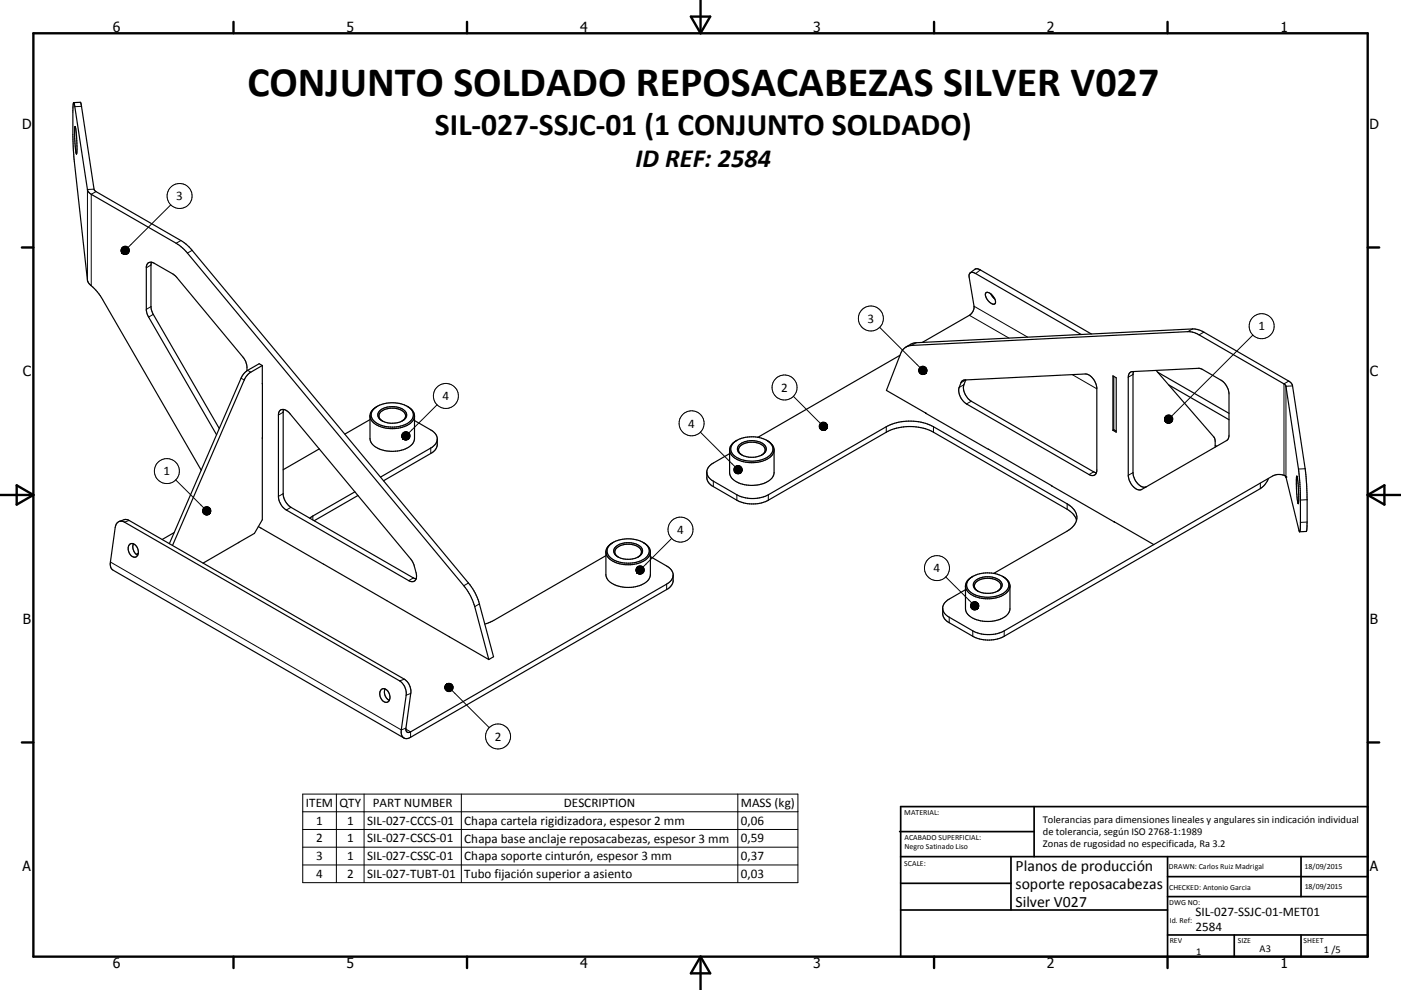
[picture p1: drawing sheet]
<svg xmlns="http://www.w3.org/2000/svg" width="420mm" height="297mm" viewBox="0 0 420 297" stroke-linecap="round" stroke-linejoin="round" font-family="sans-serif">
<g fill="none" stroke="#000" stroke-width=".36">
<path d="M22 30.8l-.2 2.3v7.7l.4 6.6 4 36.7 .4 .9 .8 .7a15.4 15.4 0 0 1 3.4 4.2l29.5 51.2M22.1 30.8h-.1M22.1 30.8h.1M22.1 30.8l2-.1 .2 .4 4.1 26.1 26.3 15.3 2 1.6 83.7 100.8a16.2 16.2 0 0 1 3.3 6.3l4.3 15.8-1.5 .9M22.1 30.8l4.1 26 .4 .8 .8 .7 25.4 14.7 3 2.4 83.2 100.3a17.1 17.1 0 0 1 3.3 6.3l4.2 15.9M22.5 38l.4 2.7 .1 5.5-.5-3.2zM23 46.2h-.1M45.4 78.7l-.1 13.3 .4 1.9 20 34.7M290.9 81.9l1.5-1.2 1.2 .1 33.6 19.4M295.6 87.8a2.31 2.31 0 0 1 2.5 1.7 .96 .96 0 0 1 .5 1 .96 .96 0 0 1-.8 .8 3.3 3.3 0 0 1-2.3-3.3zM297 88.1l1.2 1.6M74 111.2a5.5 5.5 0 0 0-1.2-4.1l-20.1-24.2-.8-.7-5.7-3.2a1.41 1.41 0 0 0-1.5-.3 1.41 1.41 0 0 0-.8 1.3v13.2l.3 1.1 20.7 36.1"/>
<path d="M78.6 115.1h.1M78.6 109.7l-3.7 2.1-1.5 1.8-21.7 50.1M78.6 109.7l-.9-.6-3.5 2a5.2 5.2 0 0 0-1.9 2.4l-21.5 49.6M78.6 109.7l.1 5.4M78.7 115.1l-.1 16.4M269.8 106.6l-42.6 24.6M271.6 104.1l-.9 .8-.5 .8-4.4 11.4 30.6 17.7M271.6 104.1l1.8-1 1.3-.3 82.8-4.1 1.4 .1 1.5 .6 26 14.9 1.1 1.2 3.8 25.1 .4 4.6 .1 14-.2 .2-2 .1M271.6 104.1l1.7-.5 82.8-4.1 1.9 .3 26.9 15.4 .6 .5 4 27.3 .4 5.9v8.8l-.3 1.8-4.2-16.7a4.2 4.2 0 0 0-3.9 0l-35.6 20.6M288.4 114.4l.8-.4 36.2-1.8a4.4 4.4 0 0 1 3.4 4v25.2a1.41 1.41 0 0 1-.8 1.2 1.41 1.41 0 0 1-1.5-.2l-36.7-21.2a4.8 4.8 0 0 1-2.2-4.9zM289.5 114h.1M289.5 114l-.5 1.4a4.8 4.8 0 0 0 2.2 5l37.5 21.5"/>
<path d="M324.2 100.4l-31.7-18.3a1.12 1.12 0 0 0-1.4-.3 1.12 1.12 0 0 0-.5 1.3l1.4 8.8a3 3 0 0 1-1.4 2.7l-14.1 8.1M333.7 112.8l1 .5v16.4l-1-.6zM333.9 112.9v16M338.8 111.8l.7-.3 20.1-1 6.5 3.6a5.3 5.3 0 0 1 2.4 4v12.5l-.2 1-.3 .4-25.7 14.8a3.3 3.3 0 0 1-3.7-2.6l-.3-1.6v-29.4l.2-1zM339.8 111.5l-.1 30.3a4.5 4.5 0 0 0 3.5 4.4l.5-.2M346.6 111.1l17.3 20 .4 1v2M347.1 111.7l21.4 12.3M350.4 115.5l18.1 10.4M78.7 131.4l-.1 24.5-2.3 4.1-4.8 2.8M84 123.1a2.12 2.12 0 0 1 3 1l36.1 43.6 1 1.7 .7 2.4a1.83 1.83 0 0 1-1.1 2.7l-1.2-.3-36.7-21.2a5.3 5.3 0 0 1-2.3-4.1v-24.4zM85 122.8l-.1 25.7a5.5 5.5 0 0 0 2.3 3.7l37.6 21.5M95.7 134.7l-10.8 6.2"/>
<path d="M110.9 125.9l-7.5 4.3M112.9 122l-.4 .3M112.9 122a2.9 2.9 0 0 0-2 2.8 2.9 2.9 0 0 0 2.1 2.8 9.7 9.7 0 0 0 10.6-1.2l.7-1.4M112.9 122a9.2 9.2 0 0 1 10.4 .8 2.65 2.65 0 0 1-1.2 4.3 9.2 9.2 0 0 1-10.3-1.1 2.42 2.42 0 0 1 .4-3.4M113.1 121.9l-.2 .1M120.8 126.1a5.9 5.9 0 0 1-7.4-.9 2.12 2.12 0 0 1 2-2.8 5.5 5.5 0 0 1 6.4 1.5 1.92 1.92 0 0 1-1.3 2.4M120.9 126.1a1.7 1.7 0 0 0 .7-1.7 1.7 1.7 0 0 0-1.3-1.4 5.6 5.6 0 0 0-6.4 1 1.64 1.64 0 0 0 .8 2.3M122.1 121.9a3.6 3.6 0 0 1 2.2 2.7v7a4.7 4.7 0 0 1-4.5 3.6 8.9 8.9 0 0 1-8.4-2.2l-.5-1.4v-6.9M124.3 126.2l4.8 2.8a3.3 3.3 0 0 1 2 2.5v1.8a3.3 3.3 0 0 1-2 2.7l-14.1 8.2M131.1 131.9a3.4 3.4 0 0 1-2 2.5l-15 8.7M218.7 136.1l-4.8 2.8a3.4 3.4 0 0 0-2 2.6v1.8a3.3 3.3 0 0 0 2 2.7l7 4.1a10.5 10.5 0 0 0 9.4 0l35.4-20.4a15.5 15.5 0 0 1 14.2 0l40 23.1a5.7 5.7 0 0 1 2.9 3.3M218.7 135v6.8a4.4 4.4 0 0 0 3.9 3.5 9 9 0 0 0 9-2.1l.5-1.4v-6.8"/>
<path d="M219.8 132.9a9 9 0 0 1 11.4 .3 2.57 2.57 0 0 1-1.1 4 9.3 9.3 0 0 1-10.3-.8 2.37 2.37 0 0 1 0-3.5zM220.9 132.1a2.94 2.94 0 0 0-2.2 2.8 2.94 2.94 0 0 0 2.1 2.9 9.8 9.8 0 0 0 10.6-1.2 2.77 2.77 0 0 0-1.3-4.4l-.2-.1M221.7 133.4a6 6 0 0 1 7.8 .5 2.05 2.05 0 0 1-1.7 2.9 5.7 5.7 0 0 1-6.6-1.4v-1.2zM222.5 136.5a1.73 1.73 0 0 1-1.1-1.7 1.73 1.73 0 0 1 1.3-1.5 5.6 5.6 0 0 1 6.5 .9 1.64 1.64 0 0 1-.9 2.3M277.5 123.9v.1M277.6 124h.1M296.4 134.8l18.9 11M296.4 134.8h.1M333.9 128.9l.8 .4M333.9 128.9l-.2 .2M35.7 156.4l1.9-.6 1.1 .3 82.5 47.7a4.5 4.5 0 0 1 2 3.9l-1.5 10.8a.91 .91 0 0 0 .2 1.1 .91 .91 0 0 0 1.2 0l76.8-44.4a3.4 3.4 0 0 0 1.9-2.5M35.8 156.4l-.7 .5-.5 .9-1.5 10.8a2.28 2.28 0 0 0 .8 2.5l87.2 50.3"/>
<path d="M35.8 156.4h.9l.6 .2 82.5 47.7a4.6 4.6 0 0 1 2 4.3l-1.5 10.4a1.82 1.82 0 0 0 .3 1.9 1.82 1.82 0 0 0 1.8 .6l77.5-44.6a3.5 3.5 0 0 0 1.9-2.8 3.7 3.7 0 0 0-.3-2.8l-1.2-1.2-5.3-3.1M52.2 159.8l-3.6 2.1M77.4 158l.8 .4M78.2 158.4l18.8 10.9M106.4 147.6l-13.5 7.9M107.3 148.6l-13.1 7.6M211.9 141.8a3.4 3.4 0 0 0 2 2.6l7 4a10.4 10.4 0 0 0 9.4 0l35.4-20.4a15.7 15.7 0 0 1 14.2 0l40 23.2a4.3 4.3 0 0 1 2.4 6l-1 1.1-1.4 1-22 12.7M315.2 145.7l18.9 10.9M315.3 145.7h-.1M334.1 156.5l11.8 6.9M334.1 156.5v.1M334.1 156.6h.1"/>
<path d="M380.3 143.5a6.4 6.4 0 0 1-2.4 3.1l-76.8 44.3a10.2 10.2 0 0 1-9.5 0l-7-4.1a3.3 3.3 0 0 1-2-2.7v-1.8a3.4 3.4 0 0 1 2-2.6l4.9-2.8M388.8 142.9v5l.4 3.2M388.8 142.9l.4 2.6v5.6M388.8 142.9h.1M389.2 151.1h.1M40 163.2a2.79 2.79 0 0 0 1.3 3.4M41.5 166a2.29 2.29 0 0 0-2.4-2.8 2.31 2.31 0 0 0-.5 2.5 2.31 2.31 0 0 0 2.2 1.4l.5-.5M41.5 166l-.2 .6M41.5 166l-.6 .3M71.5 162.8h.1M71.6 162.7h.1M71.6 162.7l-10.7 6.2"/>
<path d="M97 169.2l19 11M181.7 166.7l-33.7 19.4-2.6 1.1M181.7 165.6v6.8a4.4 4.4 0 0 0 3.8 3.5 9.1 9.1 0 0 0 9-2.1l.5-1.4v-6.8M182.9 163.4a9.1 9.1 0 0 1 11.1 .3 2.77 2.77 0 0 1-1.7 4.4 9 9 0 0 1-9.8-1.3 2.41 2.41 0 0 1 .4-3.4zM183.8 162.7l-.2 .2M185.1 166.9a1.71 1.71 0 0 1-.7-1.7 1.71 1.71 0 0 1 1.2-1.3 5.3 5.3 0 0 1 6.6 1.2v1.1l-.6 .7M185.3 167.1a6.9 6.9 0 0 0 6 0M185.4 167.1a1.93 1.93 0 0 1-1.4-1.9 1.93 1.93 0 0 1 1.5-1.8 5.8 5.8 0 0 1 7 1.3 1.91 1.91 0 0 1-1.2 2.4M192.8 162.7a2.86 2.86 0 0 1 1.2 4.8 9.4 9.4 0 0 1-11.7-.3 2.74 2.74 0 0 1 1.3-4.3M291.6 172.9a3.7 3.7 0 0 0-2.1 2.8v6.9a4.4 4.4 0 0 0 3.8 3.5 9 9 0 0 0 9-2.1l.5-1.4v-6.8M291.6 172.9a9.2 9.2 0 0 1 10.6 1.4 2.78 2.78 0 0 1-1.5 4.3 9.5 9.5 0 0 1-10.6-1.2l-.6-1.4M291.6 172.9a2.71 2.71 0 0 0-1.8 2.5 2.71 2.71 0 0 0 1.7 2.6 9.2 9.2 0 0 0 10.3-.9 2.55 2.55 0 0 0-.9-4"/>
<path d="M292.6 174.1a6.1 6.1 0 0 1 7.5 .5 1.89 1.89 0 0 1-1.3 2.9 5.9 5.9 0 0 1-6.7-1.1 1.64 1.64 0 0 1 .5-2.3zM293.2 177.4a1.73 1.73 0 0 1-1.1-1.8 1.73 1.73 0 0 1 1.3-1.5 5.7 5.7 0 0 1 6.5 .9 1.64 1.64 0 0 1-.8 2.4M300.6 172.9l.2 .2M345.9 163.4l-44.8 25.9a10.5 10.5 0 0 1-9.5 0l-7-4.1a3.3 3.3 0 0 1-2-2.6M115.9 180.2l30.6 17.7M114.4 206.8a1.79 1.79 0 0 1 2.4 1.7 1.35 1.35 0 0 1-.1 1.7 1.35 1.35 0 0 1-1.7 .2 2.58 2.58 0 0 1-.6-3.6zM115.5 206.7a2.72 2.72 0 0 0 1.2 3.4"/>
</g>
<g fill="none" stroke="#000" stroke-width=".3">
<path d="M24.4 31.9l-2 .1M28.2 56.7l-2 .1v27.3M28.8 57.5l-1.4 .8v27.4M45.3 79.5l-1.4 .8M51.2 61.4l-12.8 12.8M54.2 72.2l-1.4 .8M57.6 75.1l-1.4 .8M45.3 92l-1.4 .8M46 94.3l-1.4 .8M263.7 98.2l12.1 12M290.6 94.6l11.9 6.8M292 91.9l16.1 9.3"/>
<path d="M293.9 81l-1.4 1.1M357.5 98.7l-1.4 .8M360.9 99.6l-1.4 .9M72.3 113.5l.9 .5M74.2 111.1l1 .6M237.9 118.9l8.1 8.1M274.7 102.8l-1.4 .8M289 115.4l-1.4 .9M289.5 114l-1.4 .8M321.4 112.4l7.4 4.2M339.7 112.3l-1.4 .9M375.6 100.5l-24.3 24.3"/>
<path d="M386.4 114.3l-1.5 .9v27.4M387.5 115.8l-2 .1v27.2M84.9 123.7l-1.4 .8M129.1 134.4v1.6M131 121.4l-8.4 8.5M210 129.6l10.4 10.4M265.7 128v1.7M279.9 128v1.7M291.2 120.4l-1.4 .8M364.3 133.6l.5 .3M38.7 156.1l-1.4 .5M52.7 144l8.4 8.4"/>
<path d="M84.9 148.1l-1.4 .8M87.2 152.2l-1.4 .8M93.8 154.8v1.2M213.9 144.4v1.6M220.9 148.4v1.7M230.3 148.4v1.7M319.9 151.2v1.6M327.9 141.6l-1.4 .8M339.7 141.8l-1.4 .8M377.9 144.9v1.7M391.3 140.6l-2 .1M391.9 156.6l-2 .1"/>
<path d="M391.9 149.9l-2 .1M33.1 168.6l87.2 50.4 1.4-.5M123.9 173.4l-1.4 .8M140.4 174.9l-1.4 .8M199.9 175.2v1.7M201.4 161.5l-8.6 8.6M283.5 173.1l7.8 7.8M143.7 181.2l-1.4 .8M284.6 185.2v1.6M291.6 189.3v1.6M301.1 189.3v1.6M121.2 203.8l-1.4 .5"/>
<path d="M121.7 218.8l1.4 .8v1.6M123.1 208l-1.3 .6M135.5 207.1l11.2 11.2M90.8 238.2h148.4v26.6h-148.4zM100.8 238.2v26.6M109.2 238.2v26.6M138.3 238.2v26.6M221.2 238.2v26.6M90.8 243.5h148.4M90.8 248.9h148.4M90.8 254.2h148.4M90.8 259.5h148.4"/>
<circle cx="53.8" cy="58.8" r="3.7"/>
<circle cx="261.1" cy="95.5" r="3.8"/>
<circle cx="378.3" cy="97.9" r="3.7"/>
<circle cx="133.7" cy="118.8" r="3.8"/>
<circle cx="235.2" cy="116.2" r="3.8"/>
<circle cx="207.3" cy="127" r="3.8"/>
<circle cx="50" cy="141.3" r="3.8"/>
<circle cx="204" cy="158.9" r="3.8"/>
<circle cx="280.9" cy="170.4" r="3.8"/>
<circle cx="149.3" cy="221" r="3.8"/>
</g>
<circle cx="385.5" cy="143.1" r=".18" fill="#000"/>
<g fill="none" stroke="#000" stroke-width=".71">
<path d="M10 10h400v277h-400zM70 6.6v3.4M140 6.6v3.4M207.1 5h5.8l-2.9 5zM210 0v10M280 6.6v3.4M350 6.6v3.4M6.6 74.2h3.4M410 74.2h3.5M0 148.5h10M5 145.6l5 2.9-5 2.9zM410 148.5h10.1"/>
<path d="M410 148.5l5.1-2.9v5.8zM6.6 222.7h3.4M410 222.7h3.5M70 287v3.4M140 287v3.4M210 287v10M210 287l2.9 5h-5.8zM280 287v3.4M350 287v3.4"/>
</g>
<g fill="none" stroke="#000" stroke-width=".51">
<path d="M269.7 249.5h40.3M270 242h140v45h-140zM270 257h140M303.1 257v16M310 242v15M350 257v30M390.1 257v12M270 265h33.1M270 273h80M350 269h60M350 263h60M350 280.5h60"/>
<path d="M370 280.5v6.5M390.1 280.5v6.5"/>
</g>
<g fill="#000" stroke="#000" stroke-width=".3">
<path d="M36.7 76l.4 .3zM36.7 76l.7 .4zM36.7 76l.9 .4zM36.7 76l1.2 .3zM36.7 76l1.5 .2zM36.7 76l1.7 .1-.2 .1zM36.7 76l1.9-.1-.2 .2zM36.7 76l2-.4-.1 .3zM36.7 76l2.1-.7-.1 .3zM36.7 76l2.1-.9v.2zM36.7 76l2-1.2 .1 .3zM36.7 76l2-1.4v.2z"/>
<path d="M36.7 76l1.8-1.7 .2 .3zM38.3 74.1l.2 .2-1.8 1.7zM38.1 74l.2 .1-1.6 1.9zM37.8 73.9l.3 .1-1.4 2zM37.6 73.9h.2l-1.1 2.1zM37.3 73.9h.3l-.9 2.1zM37 74l.3-.1-.6 2.1zM36.8 74.1l.2-.1-.3 2zM36.6 74.3l.2-.2-.1 1.9zM36.6 74.3l.1 1.7-.3-1.5zM36.4 74.5l.3 1.5zM36.3 74.8l.4 1.2z"/>
<path d="M36.3 75l.4 1zM36.3 75.3l.4 .7zM36.3 75.5l.4 .5zM36.5 75.8l.2 .2zM277.8 111.6l-.3 .4zM277.9 111.3l-.4 .7zM277.9 111l-.4 1zM277.8 110.7l-.3 1.3zM277.7 110.5l-.2 1.5zM277.6 110.3l.1 .2-.2 1.5zM277.4 110.1l.2 .2-.1 1.7zM277.2 110l.2 .1 .1 1.9z"/>
<path d="M276.9 109.9l.3 .1 .3 2zM276.6 109.9h.3l.6 2.1zM276.4 109.9h.2l.9 2.1zM276.1 110l.3-.1 1.1 2.1zM275.9 110.1l.2-.1 1.4 2zM275.7 110.3l.2-.2 1.6 1.9zM275.7 110.3l1.8 1.7-2-1.4zM275.5 110.6l2 1.4-2-1.2zM275.5 110.8l2 1.2-2.1-.9zM275.4 111.1l2.1 .9-2.1-.6zM275.4 111.4l2.1 .6-2-.4zM275.5 111.6l2 .4-1.9-.2z"/>
<path d="M275.6 111.8l1.9 .2h-1.7zM275.8 112h1.7l-1.5 .2zM276 112.2l1.5-.2-1.2 .3zM276.3 112.3l1.2-.3zM276.6 112.4l.9-.4zM276.8 112.3l.7-.3zM277.1 112.3l.4-.3zM277.3 112.2l.2-.2zM120.8 131.7l.5 .2zM120.8 131.7l.7 .3zM120.8 131.7l1 .3zM120.8 131.7l1.3 .3z"/>
<path d="M120.8 131.7l1.5 .2zM120.8 131.7h1.7l-.2 .2zM120.8 131.7l1.9-.2-.2 .2zM120.8 131.7l2-.4-.1 .2zM120.8 131.7l2.1-.7-.1 .3zM120.8 131.7l2.1-1v.3zM120.8 131.7l2.1-1.2v.2zM120.8 131.7l2-1.5 .1 .3zM120.8 131.7l1.9-1.7 .1 .2zM122.5 129.8l.2 .2-1.9 1.7zM122.3 129.6l.2 .2-1.7 1.9zM122 129.5l.3 .1-1.5 2.1z"/>
<path d="M121.7 129.5h.3l-1.2 2.2zM121.5 129.5h.2l-.9 2.2zM121.2 129.6l.3-.1-.7 2.2zM121 129.7l.2-.1-.4 2.1zM120.8 129.9l.2-.2-.2 2zM120.8 129.9v1.8l-.2-1.5zM120.6 130.2l.2 1.5zM120.5 130.4l.3 1.3zM120.5 130.7l.3 1zM120.5 130.9l.3 .8zM120.5 131.2l.3 .5zM120.6 131.5l.2 .2z"/>
<path d="M248 128.3l-.2 .5zM248.1 128.1l-.3 .7zM248.1 127.8l-.3 1zM248.1 127.5l-.3 1.3zM248 127.3l-.2 1.5zM247.8 127.1l.2 .2-.2 1.5zM247.6 126.9l.2 .2v1.7zM247.3 126.8l.3 .1 .2 1.9zM247.1 126.7l.2 .1 .5 2zM246.8 126.7h.3l.7 2.1zM246.6 126.7h.2l1 2.1zM246.3 126.8l.3-.1 1.2 2.1z"/>
<path d="M246.1 126.9l.2-.1 1.5 2zM245.9 127.1l.2-.2 1.7 1.9zM245.9 127.1l1.9 1.7-2.1-1.5zM245.7 127.3l2.1 1.5-2.2-1.2zM245.6 127.6l2.2 1.2-2.2-.9zM245.6 127.9l2.2 .9-2.2-.7zM245.6 128.1l2.2 .7-2.1-.4zM245.7 128.4l2.1 .4-2-.2zM245.8 128.6l2 .2h-1.8zM246 128.8h1.8l-1.6 .2zM246.2 129l1.6-.2zM246.5 129.1l1.3-.3z"/>
<path d="M246.8 129.1l1-.3zM247 129.1l.8-.3zM247.3 129.1l.5-.3zM247.5 129l.3-.2zM349.5 126.6l.4 .3zM349.5 126.6l.7 .4zM349.5 126.6l1 .4zM349.5 126.6l1.2 .3zM349.5 126.6l1.5 .2zM349.5 126.6l1.7 .1-.2 .1zM349.5 126.6l1.9-.1-.2 .2zM349.5 126.6l2-.4-.1 .3z"/>
<path d="M349.5 126.6l2.1-.6-.1 .2zM349.5 126.6l2.1-.9v.3zM349.5 126.6l2.1-1.2v.3zM349.5 126.6l2-1.4 .1 .2zM349.5 126.6l1.8-1.7 .2 .3zM351.2 124.8l.1 .1-1.8 1.7zM350.9 124.6l.3 .2-1.7 1.8zM350.7 124.5l.2 .1-1.4 2zM350.4 124.5h.3l-1.2 2.1zM350.1 124.5h.3l-.9 2.1zM349.9 124.6l.2-.1-.6 2.1zM349.6 124.7l.3-.1-.4 2z"/>
<path d="M349.4 124.9l.2-.2-.1 1.9zM349.4 124.9l.1 1.7-.2-1.5zM349.3 125.1l.2 1.5zM349.2 125.4l.3 1.2zM349.1 125.6l.4 1zM349.1 125.9l.4 .7zM349.2 126.2l.3 .4zM349.3 126.4l.2 .2zM63.1 153.7l-.3 .4zM63.2 153.4l-.4 .7zM63.2 153.2l-.4 .9zM63.2 152.9l-.4 1.2z"/>
<path d="M63 152.6l-.2 1.5zM62.9 152.4l.1 .2-.2 1.5zM62.7 152.3l.2 .1-.1 1.7zM62.5 152.1l.2 .2 .1 1.8zM62.2 152l.3 .1 .3 2zM61.9 152h.3l.6 2.1zM61.6 152.1l.3-.1 .9 2.1zM61.4 152.2l.2-.1 1.2 2zM61.2 152.3l.2-.1 1.4 1.9zM61.2 152.3l1.6 1.8-1.8-1.6zM61 152.5l1.8 1.6-2-1.4zM60.8 152.7l2 1.4-2-1.1z"/>
<path d="M60.8 153l2 1.1-2.1-.9zM60.7 153.2l2.1 .9-2.1-.6zM60.7 153.5l2.1 .6-2-.3zM60.8 153.8l2 .3-1.9-.1zM60.9 154l1.9 .1-1.7 .1zM61.1 154.2l1.7-.1-1.5 .2zM61.3 154.3l1.5-.2-1.2 .4zM61.6 154.5l1.2-.4zM61.9 154.5l.9-.4zM62.1 154.5l.7-.4zM62.4 154.4l.4-.3zM62.6 154.3l.2-.2z"/>
<path d="M222.4 141.3l-.3 .5zM222.5 141.1l-.4 .7zM222.5 140.8l-.4 1zM222.4 140.5l-.3 1.3zM222.3 140.3l-.2 1.5zM222.2 140.1l.1 .2-.2 1.5zM222 139.9l.2 .2-.1 1.7zM221.7 139.8l.3 .1 .1 1.9zM221.5 139.7l.2 .1 .4 2zM221.2 139.7h.3l.6 2.1zM220.9 139.7h.3l.9 2.1zM220.7 139.8l.2-.1 1.2 2.1z"/>
<path d="M220.5 139.9l.2-.1 1.4 2zM220.3 140.1l.2-.2 1.6 1.9zM220.3 140.1l1.8 1.7-2-1.5zM220.1 140.3l2 1.5-2.1-1.2zM220 140.6l2.1 1.2-2.1-.9zM220 140.9l2.1 .9-2.1-.7zM220 141.1l2.1 .7-2-.4zM220.1 141.4l2 .4-1.9-.2zM220.2 141.6l1.9 .2h-1.7zM220.4 141.8h1.7l-1.5 .2zM220.6 142l1.5-.2zM220.9 142.1l1.2-.3z"/>
<path d="M221.2 142.1l.9-.3zM221.4 142.1l.7-.3zM221.7 142.1l.4-.3zM221.9 142l.2-.2zM191 171.9l.5 .3zM191 171.9l.7 .3zM191 171.9l1 .3zM191 171.9l1.3 .3zM191 171.9l1.5 .2zM191 171.9h1.8l-.3 .2zM191 171.9l1.9-.2-.1 .2zM191 171.9l2.1-.4-.2 .2z"/>
<path d="M191 171.9l2.1-.6v.2zM191 171.9l2.2-.9-.1 .3zM191 171.9l2.1-1.2 .1 .3zM191 171.9l2-1.5 .1 .3zM191 171.9l1.9-1.7 .1 .2zM192.7 170l.2 .2-1.9 1.7zM192.5 169.9l.2 .1-1.7 1.9zM192.2 169.8l.3 .1-1.5 2zM191.9 169.8h.3l-1.2 2.1zM191.7 169.8h.2l-.9 2.1zM191.4 169.9l.3-.1-.7 2.1zM191.2 170l.2-.1-.4 2z"/>
<path d="M191 170.2l.2-.2-.2 1.9zM191 170.2v1.7l-.2-1.5zM190.8 170.4l.2 1.5zM190.7 170.6l.3 1.3zM190.7 170.9l.3 1zM190.7 171.2l.3 .7zM190.7 171.4l.3 .5zM190.8 171.7l.2 .2zM293.4 182.2l-.3 .4zM293.4 181.9l-.3 .7zM293.4 181.6l-.3 1zM293.4 181.4l-.3 1.2z"/>
<path d="M293.3 181.1l-.2 1.5zM293.1 180.9l.2 .2-.2 1.5zM292.9 180.7l.2 .2v1.7zM292.7 180.6l.2 .1 .2 1.9zM292.4 180.5l.3 .1 .4 2zM292.2 180.5h.2l.7 2.1zM291.9 180.5h.3l.9 2.1zM291.6 180.6l.3-.1 1.2 2.1zM291.4 180.8l.2-.2 1.5 2zM291.2 181l.2-.2 1.7 1.8zM291.2 181l1.9 1.6-2-1.4zM291.1 181.2l2 1.4-2.1-1.2z"/>
<path d="M291 181.4l2.1 1.2-2.1-.9zM291 181.7l2.1 .9-2.1-.6zM291 182l2.1 .6-2-.4zM291.1 182.2l2 .4-1.9-.1zM291.2 182.5l1.9 .1-1.7 .1zM291.4 182.7l1.7-.1-1.5 .2zM291.6 182.8l1.5-.2-1.3 .3zM291.8 182.9l1.3-.3zM292.1 183l1-.4zM292.4 183l.7-.4zM292.6 182.9l.5-.3zM292.9 182.8l.2-.2z"/>
<path d="M133.7 205.4l-.3 .4zM133.7 205.4l-.3 .7zM133.7 205.4l-.3 1zM133.7 205.4l-.3 1.2zM133.7 205.4l-.2 1.5zM133.7 205.4v1.7l-.2-.2zM133.7 205.4l.2 1.9-.2-.2zM133.7 205.4l.4 2-.2-.1zM133.7 205.4l.7 2.1-.3-.1zM133.7 205.4l1 2.1h-.3zM133.7 205.4l1.2 2-.2 .1zM133.7 205.4l1.5 2h-.3z"/>
<path d="M133.7 205.4l1.7 1.8-.2 .2zM133.7 205.4l1.9 1.6-.2 .2zM133.7 205.4l2 1.4-.1 .2zM133.7 205.4l2.1 1.1-.1 .3zM133.7 205.4l2.2 .9-.1 .2zM133.7 205.4l2.2 .6v.3zM133.7 205.4l2 .4 .2 .2zM133.7 205.4l1.9 .1 .1 .3zM133.7 205.4l1.7-.1 .2 .2zM133.7 205.4l1.5-.2 .2 .1zM133.7 205.4l1.5-.2zM133.7 205.4l1.3-.3z"/>
<path d="M133.7 205.4l1-.4zM133.7 205.4l.8-.4zM133.7 205.4l.5-.3zM133.7 205.4l.2-.2z"/>
</g>
<text font-size="12.6" x="74.2" y="28.7">CONJUNTO SOLDADO REPOSACABEZAS SILVER V027</text>
<text font-size="9.4" x="130.4" y="40.6">SIL-027-SSJC-01 (1 CONJUNTO SOLDADO)</text>
<text font-size="7.9" x="190.5" y="50">ID REF: 2584</text>
<g font-size="4.7">
<text x="304.5" y="261.2">Planos de producción</text>
<text x="304.5" y="266.6">soporte reposacabezas</text>
<text x="304.5" y="272">Silver V027</text>
</g>
<g font-size="4.2">
<text x="33.9" y="9.6">6</text>
<text x="103.9" y="9.6">5</text>
<text x="173.9" y="9.6">4</text>
<text x="243.8" y="9.6">3</text>
<text x="313.9" y="9.6">2</text>
<text x="383.9" y="9.6">1</text>
<text x="6.7" y="38.7">D</text>
<text x="410.5" y="38.7">D</text>
<text x="6.9" y="112.9">C</text>
<text x="410.7" y="112.9">C</text>
<text x="6.9" y="187.1">B</text>
<text x="410.7" y="187.1">B</text>
<text x="6.8" y="261.4">A</text>
<text x="410.7" y="261.4">A</text>
<text x="33.9" y="290.4">6</text>
<text x="103.9" y="290.4">5</text>
<text x="173.9" y="290.4">4</text>
<text x="243.8" y="290.4">3</text>
<text x="313.9" y="290.4">2</text>
<text x="383.9" y="290.4">1</text>
</g>
<g font-size="3.9">
<text x="52.8" y="60.1">3</text>
<text x="260.1" y="96.9">3</text>
<text x="377.3" y="99.1">1</text>
<text x="234.2" y="117.5">2</text>
<text x="132.7" y="120.1">4</text>
<text x="206.3" y="128.3">4</text>
<text x="49" y="142.6">1</text>
<text x="203" y="160.1">4</text>
<text x="279.9" y="171.7">4</text>
<text x="148.3" y="222.2">2</text>
<text x="91.7" y="242.1">ITEM</text>
<text x="101.8" y="242.1">QTY</text>
<text x="111.8" y="242.1">PART NUMBER</text>
<text x="169" y="242.1">DESCRIPTION</text>
<text x="222.1" y="242.2">MASS (kg)</text>
<text x="94.8" y="247.5">1</text>
<text x="104.1" y="247.5">1</text>
<text x="110.1" y="247.5">SIL-027-CCCS-01</text>
<text x="139.2" y="247.6">Chapa cartela rigidizadora, espesor 2 mm</text>
<text x="222.1" y="247.5">0,06</text>
<text x="94.8" y="252.7">2</text>
<text x="104.1" y="252.7">1</text>
<text x="110.1" y="252.7">SIL-027-CSCS-01</text>
<text x="139.2" y="252.8">Chapa base anclaje reposacabezas, espesor 3 mm</text>
<text x="222.1" y="252.7">0,59</text>
<text x="94.8" y="258.1">3</text>
<text x="94.8" y="263.4">4</text>
<text x="104.1" y="258.1">1</text>
<text x="104.1" y="263.4">2</text>
<text x="110.1" y="258.1">SIL-027-CSSC-01</text>
<text x="110.1" y="263.4">SIL-027-TUBT-01</text>
<text x="139.2" y="258.1">Chapa soporte cinturón, espesor 3 mm</text>
<text x="139.2" y="263.5">Tubo fijación superior a asiento</text>
<text x="222.1" y="258.1">0,37</text>
<text x="222.1" y="263.4">0,03</text>
<text x="358.4" y="274.9">SIL-027-SSJC-01-MET01</text>
<text x="358.4" y="279.4">2584</text>
</g>
<g font-size="3.1">
<text x="312.7" y="246.8">Tolerancias para dimensiones lineales y angulares sin indicación individual</text>
<text x="312.7" y="250.4">de tolerancia, según ISO 2768-1:1989</text>
<text x="312.7" y="254">Zonas de rugosidad no especificada, Ra 3.2</text>
<text x="358.6" y="286.5">1</text>
<text x="377.6" y="285.6">A3</text>
<text x="396.9" y="285.9">1 /5</text>
</g>
<g font-size="2.4">
<text x="271.1" y="244.4">MATERIAL:</text>
<text x="271.2" y="252">ACABADO SUPERFICIAL:</text>
<text x="271.2" y="254.7">Negro Satinado Liso</text>
<text x="271.1" y="259.7">SCALE:</text>
<text x="350.4" y="260.8">DRAWN: Carlos Ruiz Madrigal</text>
<text x="391.1" y="260.6">18/09/2015</text>
<text x="350.5" y="267">CHECKED: Antonio Garcia</text>
<text x="391.2" y="266.7">18/09/2015</text>
<text x="350.5" y="271.4">DWG NO:</text>
<text x="350.7" y="276.9">Id. Ref:</text>
<text x="350.7" y="282.8">REV</text>
<text x="371.1" y="282.9">SIZE</text>
<text x="390.8" y="283">SHEET</text>
</g>
</svg>
